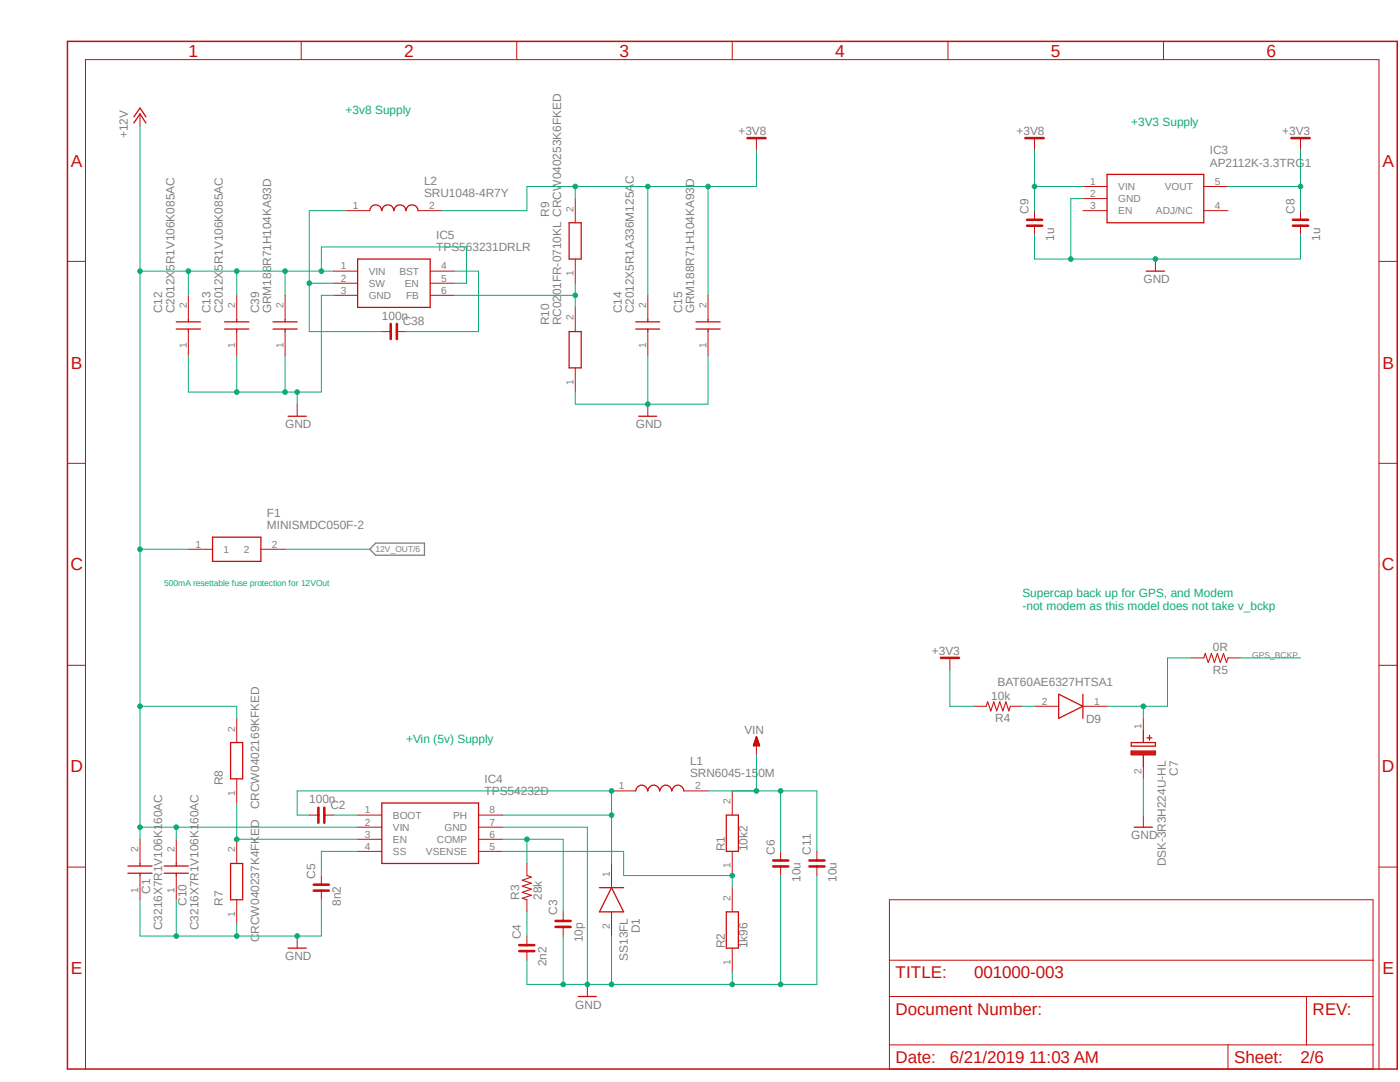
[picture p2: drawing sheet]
<svg xmlns="http://www.w3.org/2000/svg" width="279mm" height="216mm" viewBox="0 0 279 216" stroke-linecap="round" stroke-linejoin="round" font-family="sans-serif">
<path d="M13 8l266.2 205.9M279.2 8l-266.2 205.9" fill="none" stroke="#fff" stroke-width=".2"/>
<path d="M75 108.4h9.7v2.4h-9.7l-1.2-1.2z" fill="none" stroke="#808080" stroke-width=".25"/>
<path d="M13.5 8.3h265.3v205h-265.3z" fill="none" stroke="#c90d0c" stroke-width=".3"/>
<g fill="none" stroke="#c90d0c" stroke-width=".2">
<path d="M60.1 8.3v3.6M103.1 8.3v3.6M146.1 8.3v3.6M189.2 8.3v3.6M232.2 8.3v3.6M27.9 22.7v2.4M114.8 39.6v4.8M151 27.6v2.4M206.5 27.6v2.4M216.1 37.2h4.8M216.1 39.6h4.8M240.2 37.2h4.9"/>
<path d="M259.5 27.6v2.4M13.5 52.2h3.6M37.6 58.9v4.9M47.2 58.9v4.9M56.9 58.9v4.9M66.5 54.1h4.9M66.5 56.5h4.9M66.5 58.9h4.9M69 42h4.8M83.4 42h4.9M85.9 54.1h4.8M85.9 56.5h4.8"/>
<path d="M85.9 58.9h4.8M114.8 51.7v4.8M129.3 58.9v4.9M141.3 58.9v4.9M206.5 42v1.9M206.5 45v1.9M216.1 42h4.8M230.6 51.7v2.4M240.2 42h4.9M259.5 42v1.9M259.5 45v1.9M275.2 52.2h3.6"/>
<path d="M37.6 66.2v4.8M47.2 66.2v4.8M56.9 66.2v4.8M76.2 66.2h1.8M79.2 66.2h1.8M114.8 61.3v4.9M114.8 73.4v4.8M129.3 66.2v4.8M141.3 66.2v4.8M13.5 92.5h3.6M59.3 80.6v2.5M129.3 80.6v2.5"/>
<path d="M275.2 92.5h3.6M37.6 109.6h4.8M52.1 109.6h4.8M13.5 132.8h3.6M189.6 131.3v2.4M237.8 131.3h2.4M245.1 131.3h2.4M275.2 132.8h3.6M47.2 143.3v4.9M47.2 155.4v4.8M122 157.8h4.9M136.5 157.8h4.8"/>
<path d="M146.1 157.8v4.8M150.4 148.7h1.2M150.4 148.6h1.2M150.5 148.5h1M150.5 148.4h1M150.5 148.3h.9M150.6 148.2h.8M150.6 148.1h.7M150.6 148h.7M150.7 147.9h.6M150.7 147.8h.6M150.7 147.7h.6"/>
<path d="M150.7 147.7h.5M150.8 147.6h.4M150.8 147.5h.4M150.8 147.4h.3M150.9 147.3h.2M150.9 147.2h.1M150.9 147.1h.1M151 148.2v2.4M151 147l.6 1.8h-1.2zM151 147h.1M194.4 140.9h2.4M201.6 140.9h2.4"/>
<path d="M206.5 140.9h4.8M216.1 140.9h4.8M228.2 143.3v2.5M228.2 153v2.4M13.5 173h3.6M27.9 167.5v4.8M27.9 174.7v4.8M35.2 167.5v4.8M35.2 174.7v4.8M47.2 167.5v4.8M47.2 179.5v4.9M61.7 162.6h1.8"/>
<path d="M64.1 174.7v1.8M64.1 177.7v1.8M64.7 162.6h1.8M71.4 162.6h4.8M71.4 165.1h4.8M71.4 167.5h4.8M71.4 169.9h4.8M95.5 162.6h4.8M95.5 165.1h4.8M95.5 167.5h4.8M95.5 169.9h4.8M105.2 172.3v2.4"/>
<path d="M105.2 179.5v2.4M122 172.3v4.8M146.1 169.9v4.8M146.1 177.1v4.8M155.8 169.9v1.8M155.8 172.9v1.8M163 169.9v1.8M163 172.9v1.8M177.5 179.5h96.5v33.8h-96.5zM228.2 162.6v2.5M275.2 173h3.6M59.3 186.8v2.4"/>
<path d="M105.2 186.8v1.8M105.2 189.8v1.8M112.4 181.9v1.9M112.4 185v1.8M117.2 196.4v2.4M122 181.9v4.9M146.1 189.2v4.8M177.5 198.8h96.5M177.5 191.6h96.5M260.7 198.8v9.7M17.1 213.3v-201.4h258.1v201.4M177.5 208.5h96.5"/>
<path d="M245.1 208.5v4.8"/>
</g>
<g fill="none" stroke="#c90d0c" stroke-width=".25">
<path d="M26.7 24.6l1.2-1.9 1.2 1.9M26.7 23.3l1.2-1.8 1.2 1.8M220.9 34.8h19.3v9.6h-19.3zM71.4 51.7h14.5v9.6h-14.5zM73.8 42a1.21 1.21 0 0 1 1.2-1.1 1.21 1.21 0 0 1 1.2 1.1 1.21 1.21 0 0 1 1.2-1.1 1.21 1.21 0 0 1 1.2 1.1 1.21 1.21 0 0 1 1.2-1.1 1.21 1.21 0 0 1 1.2 1.1 1.21 1.21 0 0 1 1.2-1.1 1.21 1.21 0 0 1 1.2 1.1M113.6 44.4h2.4v7.3h-2.4zM228.8 54.1h3.6M35.2 65.7h4.8M35.2 64.2h4.8M37.6 63.8v.4M37.6 65.7v.5M44.8 65.7h4.9"/>
<path d="M44.8 64.2h4.9M47.2 63.8v.4M47.2 65.7v.5M54.5 65.7h4.8M54.5 64.2h4.8M56.9 63.8v.4M56.9 65.7v.5M113.6 66.2h2.4v7.2h-2.4zM126.9 65.7h4.8M126.9 64.2h4.8M129.3 63.8v.4M129.3 65.7v.5"/>
<path d="M138.9 65.7h4.8M138.9 64.2h4.8M141.3 63.8v.4M141.3 65.7v.5M57.5 83.1h3.6M127.5 83.1h3.6M42.4 107.2h9.7v4.8h-9.7zM211.3 138.5l4.8 2.4-4.8 2.4zM216.1 138.5v4.8M46 148.2h2.4v7.2h-2.4zM126.9 157.8a1.21 1.21 0 0 1 1.2-1.1 1.21 1.21 0 0 1 1.2 1.1 1.19 1.19 0 0 1 1.2-1.1 1.19 1.19 0 0 1 1.2 1.1 1.21 1.21 0 0 1 1.2-1.1 1.21 1.21 0 0 1 1.2 1.1 1.21 1.21 0 0 1 1.2-1.1 1.21 1.21 0 0 1 1.2 1.1M151 147l.6 1.8h-1.2z"/>
<path d="M225.8 148.2h4.8v.7h-4.8zM225.8 149.9h4.8v.7h-4.8zM225.8 150.4h4.8M225.8 150.2h4.8M225.8 150h4.8M228.2 145.8v2.4M228.2 150.6v2.4M228.9 147.2h1M229.4 146.7v1M25.5 174.2h4.9M25.5 172.8h4.9M27.9 172.3v.5"/>
<path d="M27.9 174.2v.5M32.8 174.2h4.8M32.8 172.8h4.8M35.2 172.3v.5M35.2 174.2v.5M46 172.3h2.4v7.2h-2.4zM76.2 160.2h19.3v12.1h-19.3zM119.6 177.1h4.9M122 177.1l2.5 4.8h-4.9zM144.9 162.6h2.5v7.3h-2.5zM226.4 165.1h3.6M57.5 189.2h3.6"/>
<path d="M115.4 198.8h3.6M144.9 181.9h2.5v7.3h-2.5z"/>
</g>
<g fill="none" stroke="#c90d0c" stroke-width=".51">
<path d="M149.2 27.6h3.6M204.6 27.6h3.7M257.7 27.6h3.7M205 43.9h3M205 45h3M258 43.9h3.1M258 45h3.1M78 64.6v3M79.2 64.6v3M187.8 131.3h3.6M62.6 176.5h3M62.6 177.7h3"/>
<path d="M63.5 161.2v3M64.7 161.2v3M154.3 171.7h3M154.3 172.9h3M161.5 171.7h3M161.5 172.9h3M103.6 188.6h3M103.6 189.8h3M110.9 183.8h3M110.9 185h3"/>
</g>
<path d="M240.2 131.3l.3-.9 .6 1.8 .7-1.8 .6 1.8 .6-1.8 .5 1.8 .7-1.8 .6 1.8 .3-.9M196.8 140.9l.3-.9 .6 1.9 .6-1.9 .6 1.9 .6-1.9 .7 1.9 .5-1.9 .6 1.9 .3-1M105.2 174.7l.8 .3-1.8 .6 1.8 .6-1.8 .6 1.8 .6-1.8 .7 1.8 .5-1.8 .6 1 .3" fill="none" stroke="#c90d0c" stroke-width=".21"/>
<path d="M27.9 25.1v142.4M27.9 165.1h43.5" fill="none" stroke="#0dab76" stroke-width=".2"/>
<circle cx="27.9" cy="165.1" r=".46" fill="#0dab76"/>
<g fill="none" stroke="#0dab76" stroke-width=".2">
<path d="M27.9 140.9h19.3v2.4"/>
<circle cx="27.9" cy="165.1" r=".46"/>
</g>
<circle cx="27.9" cy="140.9" r=".46" fill="#0dab76"/>
<g fill="none" stroke="#0dab76" stroke-width=".2">
<path d="M35.2 165.1v2.4"/>
<circle cx="27.9" cy="140.9" r=".46"/>
</g>
<circle cx="35.2" cy="165.1" r=".46" fill="#0dab76"/>
<g fill="none" stroke="#0dab76" stroke-width=".2">
<path d="M27.9 54.1h9.7"/>
<circle cx="35.2" cy="165.1" r=".46"/>
</g>
<circle cx="27.9" cy="54.1" r=".46" fill="#0dab76"/>
<g fill="none" stroke="#0dab76" stroke-width=".2">
<path d="M37.6 54.1h28.9M47.2 54.1v4.8"/>
<circle cx="27.9" cy="54.1" r=".46"/>
</g>
<circle cx="47.2" cy="54.1" r=".46" fill="#0dab76"/>
<g fill="none" stroke="#0dab76" stroke-width=".2">
<path d="M37.6 54.1v4.8"/>
<circle cx="47.2" cy="54.1" r=".46"/>
</g>
<circle cx="37.6" cy="54.1" r=".46" fill="#0dab76"/>
<g fill="none" stroke="#0dab76" stroke-width=".2">
<path d="M64.1 49.3v4.8"/>
<circle cx="37.6" cy="54.1" r=".46"/>
</g>
<circle cx="64.1" cy="54.1" r=".46" fill="#0dab76"/>
<g fill="none" stroke="#0dab76" stroke-width=".2">
<path d="M56.9 54.1v4.8M64.1 49.3h29v7.2h-2.4"/>
<circle cx="64.1" cy="54.1" r=".46"/>
</g>
<circle cx="56.9" cy="54.1" r=".46" fill="#0dab76"/>
<g fill="none" stroke="#0dab76" stroke-width=".2">
<path d="M27.9 109.6h9.7"/>
<circle cx="56.9" cy="54.1" r=".46"/>
</g>
<circle cx="27.9" cy="109.6" r=".46" fill="#0dab76"/>
<g fill="none" stroke="#0dab76" stroke-width=".2">
<path d="M27.9 179.5v7.3h36.2v-7.3"/>
<circle cx="27.9" cy="109.6" r=".46"/>
</g>
<circle cx="59.3" cy="186.8" r=".46" fill="#0dab76"/>
<g fill="none" stroke="#0dab76" stroke-width=".2">
<path d="M47.2 184.4v2.4"/>
<circle cx="59.3" cy="186.8" r=".46"/>
</g>
<circle cx="47.2" cy="186.8" r=".46" fill="#0dab76"/>
<g fill="none" stroke="#0dab76" stroke-width=".2">
<path d="M35.2 179.5v7.3"/>
<circle cx="47.2" cy="186.8" r=".46"/>
</g>
<circle cx="35.2" cy="186.8" r=".46" fill="#0dab76"/>
<g fill="none" stroke="#0dab76" stroke-width=".2">
<path d="M100.3 165.1h16.9v31.3"/>
<circle cx="35.2" cy="186.8" r=".46"/>
</g>
<circle cx="117.2" cy="196.4" r=".46" fill="#0dab76"/>
<g fill="none" stroke="#0dab76" stroke-width=".2">
<path d="M112.4 186.8v9.6M122 186.8v9.6h-16.8v-4.8"/>
<circle cx="117.2" cy="196.4" r=".46"/>
</g>
<circle cx="112.4" cy="196.4" r=".46" fill="#0dab76"/>
<g fill="none" stroke="#0dab76" stroke-width=".2">
<path d="M146.1 194v2.4h-24.1"/>
<circle cx="112.4" cy="196.4" r=".46"/>
</g>
<circle cx="122" cy="196.4" r=".46" fill="#0dab76"/>
<g fill="none" stroke="#0dab76" stroke-width=".2">
<path d="M155.8 174.7v21.7h-9.7"/>
<circle cx="122" cy="196.4" r=".46"/>
</g>
<circle cx="146.1" cy="196.4" r=".46" fill="#0dab76"/>
<g fill="none" stroke="#0dab76" stroke-width=".2">
<path d="M163 174.7v21.7h-7.2"/>
<circle cx="146.1" cy="196.4" r=".46"/>
</g>
<circle cx="155.8" cy="196.4" r=".46" fill="#0dab76"/>
<g fill="none" stroke="#0dab76" stroke-width=".2">
<path d="M259.5 46.9v4.8h-45.8M228.2 155.4v7.2"/>
<circle cx="155.8" cy="196.4" r=".46"/>
</g>
<circle cx="230.6" cy="51.7" r=".46" fill="#0dab76"/>
<g fill="none" stroke="#0dab76" stroke-width=".2">
<path d="M216.1 39.6h-2.4v12.1h-7.2v-4.8"/>
<circle cx="230.6" cy="51.7" r=".46"/>
</g>
<circle cx="213.7" cy="51.7" r=".46" fill="#0dab76"/>
<g fill="none" stroke="#0dab76" stroke-width=".2">
<path d="M37.6 71v7.2h21.7v2.4M47.2 71v7.2"/>
<circle cx="213.7" cy="51.7" r=".46"/>
</g>
<circle cx="47.2" cy="78.2" r=".46" fill="#0dab76"/>
<g fill="none" stroke="#0dab76" stroke-width=".2">
<path d="M66.5 58.9h-2.4v19.3h-4.8"/>
<circle cx="47.2" cy="78.2" r=".46"/>
</g>
<circle cx="59.3" cy="78.2" r=".46" fill="#0dab76"/>
<g fill="none" stroke="#0dab76" stroke-width=".2">
<path d="M56.9 71v7.2"/>
<circle cx="59.3" cy="78.2" r=".46"/>
</g>
<circle cx="56.9" cy="78.2" r=".46" fill="#0dab76"/>
<g fill="none" stroke="#0dab76" stroke-width=".2">
<path d="M129.3 71v9.6M141.3 71v9.6h-26.5v-2.4"/>
<circle cx="56.9" cy="78.2" r=".46"/>
</g>
<circle cx="129.3" cy="80.6" r=".46" fill="#0dab76"/>
<g fill="none" stroke="#0dab76" stroke-width=".2">
<path d="M61.7 162.6h-2.4v-4.8h62.7v4.8h-21.7M66.5 162.6h4.9"/>
<circle cx="129.3" cy="80.6" r=".46"/>
</g>
<circle cx="122" cy="157.8" r=".46" fill="#0dab76"/>
<g fill="none" stroke="#0dab76" stroke-width=".2">
<path d="M122 162.6v9.7"/>
<circle cx="122" cy="157.8" r=".46"/>
</g>
<circle cx="122" cy="162.6" r=".46" fill="#0dab76"/>
<g fill="none" stroke="#0dab76" stroke-width=".2">
<path d="M151 150.6v7.2h-9.7"/>
<circle cx="122" cy="162.6" r=".46"/>
</g>
<circle cx="151" cy="157.8" r=".46" fill="#0dab76"/>
<g fill="none" stroke="#0dab76" stroke-width=".2">
<path d="M151 157.8h12M155.8 157.8v12.1"/>
<circle cx="151" cy="157.8" r=".46"/>
</g>
<circle cx="155.8" cy="157.8" r=".46" fill="#0dab76"/>
<g fill="none" stroke="#0dab76" stroke-width=".2">
<path d="M163 157.8v12.1M100.3 167.5h12.1M105.2 167.5v4.8M105.2 181.9v4.9"/>
<circle cx="155.8" cy="157.8" r=".46"/>
</g>
<circle cx="105.2" cy="167.5" r=".46" fill="#0dab76"/>
<g fill="none" stroke="#0dab76" stroke-width=".2">
<path d="M71.4 169.9h-7.3v4.8M100.3 169.9h24.2v4.8h21.6v2.4M112.4 167.5v14.4"/>
<circle cx="105.2" cy="167.5" r=".46"/>
</g>
<circle cx="146.1" cy="174.7" r=".46" fill="#0dab76"/>
<g fill="none" stroke="#0dab76" stroke-width=".2">
<path d="M245.1 37.2h14.4M259.5 30v12M189.6 133.7v7.2h4.8"/>
<circle cx="146.1" cy="174.7" r=".46"/>
</g>
<circle cx="259.5" cy="37.2" r=".46" fill="#0dab76"/>
<g fill="none" stroke="#0dab76" stroke-width=".2">
<path d="M204 140.9h2.5M220.9 140.9h12.1M228.2 140.9v2.4"/>
<circle cx="259.5" cy="37.2" r=".46"/>
</g>
<circle cx="228.2" cy="140.9" r=".46" fill="#0dab76"/>
<g fill="none" stroke="#0dab76" stroke-width=".2">
<path d="M206.5 37.2h9.6M206.5 30v12M237.8 131.3h-4.8v9.6M247.5 131.3h12"/>
<circle cx="228.2" cy="140.9" r=".46"/>
</g>
<circle cx="206.5" cy="37.2" r=".46" fill="#0dab76"/>
<g fill="none" stroke="#0dab76" stroke-width=".2">
<path d="M114.8 39.6v-2.4h26.5v21.7M129.3 37.2v21.7"/>
<circle cx="206.5" cy="37.2" r=".46"/>
</g>
<circle cx="129.3" cy="37.2" r=".46" fill="#0dab76"/>
<g fill="none" stroke="#0dab76" stroke-width=".2">
<path d="M151 30v7.2h-9.7"/>
<circle cx="129.3" cy="37.2" r=".46"/>
</g>
<circle cx="141.3" cy="37.2" r=".46" fill="#0dab76"/>
<g fill="none" stroke="#0dab76" stroke-width=".2">
<path d="M114.8 37.2h-9.6v4.8h-16.9"/>
<circle cx="141.3" cy="37.2" r=".46"/>
</g>
<circle cx="114.8" cy="37.2" r=".46" fill="#0dab76"/>
<g fill="none" stroke="#0dab76" stroke-width=".2">
<path d="M47.2 160.2v7.3h24.2"/>
<circle cx="114.8" cy="37.2" r=".46"/>
</g>
<circle cx="47.2" cy="167.5" r=".46" fill="#0dab76"/>
<g fill="none" stroke="#0dab76" stroke-width=".2">
<path d="M114.8 56.5v4.8"/>
<circle cx="47.2" cy="167.5" r=".46"/>
</g>
<circle cx="114.8" cy="58.9" r=".46" fill="#0dab76"/>
<g fill="none" stroke="#0dab76" stroke-width=".2">
<path d="M61.7 56.5h4.8M69 42h-7.3v24.2h14.5M90.7 58.9h24.1"/>
<circle cx="114.8" cy="58.9" r=".46"/>
</g>
<circle cx="61.7" cy="56.5" r=".46" fill="#0dab76"/>
<g fill="none" stroke="#0dab76" stroke-width=".2">
<path d="M90.7 54.1h4.8v12.1h-14.5M56.9 109.6h16.9"/>
<circle cx="61.7" cy="56.5" r=".46"/>
</g>
<g font-size="3.5" fill="#c90d0c">
<text x="37.6" y="11.3">1</text>
<text x="80.6" y="11.3">2</text>
<text x="123.7" y="11.3">3</text>
<text x="166.7" y="11.3">4</text>
<text x="209.7" y="11.3">5</text>
<text x="252.7" y="11.3">6</text>
<text x="14.1" y="33.2">A</text>
<text x="275.9" y="33.2">A</text>
<text x="14.1" y="73.5">B</text>
<text x="275.9" y="73.5">B</text>
<text x="14.1" y="113.8">C</text>
<text x="275.8" y="113.8">C</text>
<text x="14.1" y="154.1">D</text>
<text x="275.8" y="154.1">D</text>
<text x="14.1" y="194.4">E</text>
<text x="275.9" y="194.4">E</text>
</g>
<g font-size="3.4" fill="#c90d0c">
<text x="178.7" y="195.2">TITLE:</text>
<text x="194.4" y="195.2">001000-003</text>
<text x="178.7" y="202.5">Document Number:</text>
<text x="262" y="202.5">REV:</text>
<text x="178.7" y="212.1">Date:</text>
<text x="189.6" y="212.1">6/21/2019 11:03 AM</text>
<text x="246.3" y="212.1">Sheet:</text>
<text x="259.5" y="212.1">2/6</text>
</g>
<g font-size="2.4" fill="#0dab76">
<text x="69" y="22.7">+3v8 Supply</text>
<text x="225.8" y="25.1">+3V3 Supply</text>
<text x="204" y="119.1">Supercap back up for GPS, and Modem</text>
<text x="204" y="121.7">-not modem as this model does not take v_bckp</text>
<text x="81" y="148.2">+Vin (5v) Supply</text>
</g>
<g font-size="2.4" fill="#808080">
<text x="25.5" y="27.6" transform="rotate(-90 25.5 27.6)">+12V</text>
<text x="147.4" y="27">+3V8</text>
<text x="202.9" y="27">+3V8</text>
<text x="255.9" y="27">+3V3</text>
<text x="241.5" y="33.2">AP2112K-3.3TRG1</text>
<text x="241.5" y="30.8">IC3</text>
<text x="84.6" y="39.2">SRU1048-4R7Y</text>
<text x="84.6" y="36.9">L2</text>
<text x="87" y="47.7">IC5</text>
<text x="109.6" y="43.2" transform="rotate(-90 109.6 43.2)">R9</text>
<text x="205.3" y="42.6" transform="rotate(-90 205.3 42.6)">C9</text>
<text x="258.3" y="42.6" transform="rotate(-90 258.3 42.6)">C8</text>
<text x="87" y="50.1">TPS563231DRLR</text>
<text x="210.4" y="48" transform="rotate(-90 210.4 48)">1u</text>
<text x="263.5" y="48" transform="rotate(-90 263.5 48)">1u</text>
<text x="228.2" y="56.5">GND</text>
<text x="32.4" y="62.5" transform="rotate(-90 32.4 62.5)">C12</text>
<text x="34.8" y="62.5" transform="rotate(-90 34.8 62.5)">C2012X5R1V106K085AC</text>
<text x="42" y="62.5" transform="rotate(-90 42 62.5)">C13</text>
<text x="44.5" y="62.5" transform="rotate(-90 44.5 62.5)">C2012X5R1V106K085AC</text>
<text x="51.7" y="62.5" transform="rotate(-90 51.7 62.5)">C39</text>
<text x="54.1" y="62.5" transform="rotate(-90 54.1 62.5)">GRM188R71H104KA93D</text>
<text x="76.2" y="63.8">100n</text>
<text x="80.4" y="64.9">C38</text>
<text x="109.6" y="64.9" transform="rotate(-90 109.6 64.9)">R10</text>
<text x="112" y="64.9" transform="rotate(-90 112 64.9)">RC0201FR-0710KL CRCW040253K6FKED</text>
<text x="124.1" y="62.5" transform="rotate(-90 124.1 62.5)">C14</text>
<text x="126.5" y="62.5" transform="rotate(-90 126.5 62.5)">C2012X5R1A336M125AC</text>
<text x="136.1" y="62.5" transform="rotate(-90 136.1 62.5)">C15</text>
<text x="138.6" y="62.5" transform="rotate(-90 138.6 62.5)">GRM188R71H104KA93D</text>
<text x="56.9" y="85.5">GND</text>
<text x="126.9" y="85.5">GND</text>
<text x="53.3" y="105.6">MINISMDC050F-2</text>
<text x="53.3" y="103.2">F1</text>
<text x="186" y="130.7">+3V3</text>
<text x="242.1" y="130">0R</text>
<text x="199.1" y="136.9">BAT60AE6327HTSA1</text>
<text x="242.1" y="134.5">R5</text>
<text x="197.8" y="139.6">10k</text>
<text x="148.5" y="146.4">VIN</text>
<text x="198.6" y="144.1">R4</text>
<text x="216.7" y="144.2">D9</text>
<text x="137.7" y="155.1">SRN6045-150M</text>
<text x="137.7" y="152.7">L1</text>
<text x="235.1" y="154.8" transform="rotate(-90 235.1 154.8)">C7</text>
<text x="44.5" y="156.6" transform="rotate(-90 44.5 156.6)">R8</text>
<text x="51.7" y="161.5" transform="rotate(-90 51.7 161.5)">CRCW0402169KFKED</text>
<text x="61.7" y="160.2">100n</text>
<text x="66" y="161.5">C2</text>
<text x="96.7" y="158.7">TPS54232D</text>
<text x="96.7" y="156.3">IC4</text>
<text x="225.8" y="167.5">GND</text>
<text x="144.7" y="169.9" transform="rotate(-90 144.7 169.9)">R1</text>
<text x="149.2" y="169.9" transform="rotate(-90 149.2 169.9)">10k2</text>
<text x="154.6" y="170.5" transform="rotate(-90 154.6 170.5)">C6</text>
<text x="161.8" y="170.5" transform="rotate(-90 161.8 170.5)">C11</text>
<text x="232.7" y="172.9" transform="rotate(-90 232.7 172.9)">DSK-3R3H224U-HL</text>
<text x="30" y="178.4" transform="rotate(-90 30 178.4)">C1</text>
<text x="62.9" y="175.3" transform="rotate(-90 62.9 175.3)">C5</text>
<text x="103.6" y="179.5" transform="rotate(-90 103.6 179.5)">R3</text>
<text x="108.2" y="179.5" transform="rotate(-90 108.2 179.5)">28k</text>
<text x="159.7" y="175.9" transform="rotate(-90 159.7 175.9)">10u</text>
<text x="167" y="175.9" transform="rotate(-90 167 175.9)">10u</text>
<text x="32.4" y="185.6" transform="rotate(-90 32.4 185.6)">C3216X7R1V106K160AC</text>
<text x="37.2" y="180.8" transform="rotate(-90 37.2 180.8)">C10</text>
<text x="39.6" y="185.6" transform="rotate(-90 39.6 185.6)">C3216X7R1V106K160AC</text>
<text x="44.5" y="180.8" transform="rotate(-90 44.5 180.8)">R7</text>
<text x="68" y="180.8" transform="rotate(-90 68 180.8)">8n2</text>
<text x="111.2" y="182.5" transform="rotate(-90 111.2 182.5)">C3</text>
<text x="51.7" y="188" transform="rotate(-90 51.7 188)">CRCW040237K4FKED</text>
<text x="56.9" y="191.6">GND</text>
<text x="103.9" y="187.4" transform="rotate(-90 103.9 187.4)">C4</text>
<text x="116.3" y="188" transform="rotate(-90 116.3 188)">10p</text>
<text x="125.3" y="191.7" transform="rotate(-90 125.3 191.7)">SS13FL</text>
<text x="127.7" y="186.2" transform="rotate(-90 127.7 186.2)">D1</text>
<text x="144.7" y="189.2" transform="rotate(-90 144.7 189.2)">R2</text>
<text x="149.2" y="189.2" transform="rotate(-90 149.2 189.2)">1k96</text>
<text x="109.1" y="192.8" transform="rotate(-90 109.1 192.8)">2n2</text>
<text x="114.8" y="201.3">GND</text>
</g>
<g font-size="2" fill="#808080">
<text x="70.4" y="41.7">1</text>
<text x="85.6" y="41.7">2</text>
<text x="217.6" y="36.9">1</text>
<text x="217.6" y="39.3">2</text>
<text x="217.6" y="41.7">3</text>
<text x="223.2" y="37.9">VIN</text>
<text x="223.2" y="40.3">GND</text>
<text x="232.5" y="37.9">VOUT</text>
<text x="242.4" y="41.7">4</text>
<text x="242.4" y="36.9">5</text>
<text x="114.5" y="42.3" transform="rotate(-90 114.5 42.3)">2</text>
<text x="223.2" y="42.8">EN</text>
<text x="230.7" y="42.8">ADJ/NC</text>
<text x="68" y="53.8">1</text>
<text x="88.1" y="53.8">4</text>
<text x="68" y="56.2">2</text>
<text x="68" y="58.6">3</text>
<text x="73.6" y="54.8">VIN</text>
<text x="73.6" y="57.2">SW</text>
<text x="73.6" y="59.6">GND</text>
<text x="79.7" y="54.8">BST</text>
<text x="80.8" y="57.2">EN</text>
<text x="81" y="59.6">FB</text>
<text x="88.1" y="56.2">5</text>
<text x="88.1" y="58.6">6</text>
<text x="114.5" y="55" transform="rotate(-90 114.5 55)">1</text>
<text x="37.3" y="61.5" transform="rotate(-90 37.3 61.5)">2</text>
<text x="46.9" y="61.5" transform="rotate(-90 46.9 61.5)">2</text>
<text x="56.6" y="61.5" transform="rotate(-90 56.6 61.5)">2</text>
<text x="114.5" y="63.9" transform="rotate(-90 114.5 63.9)">2</text>
<text x="129" y="61.5" transform="rotate(-90 129 61.5)">2</text>
<text x="141" y="61.5" transform="rotate(-90 141 61.5)">2</text>
<text x="37.3" y="69.5" transform="rotate(-90 37.3 69.5)">1</text>
<text x="46.9" y="69.5" transform="rotate(-90 46.9 69.5)">1</text>
<text x="56.6" y="69.5" transform="rotate(-90 56.6 69.5)">1</text>
<text x="129" y="69.5" transform="rotate(-90 129 69.5)">1</text>
<text x="141" y="69.5" transform="rotate(-90 141 69.5)">1</text>
<text x="114.5" y="76.8" transform="rotate(-90 114.5 76.8)">1</text>
<text x="39" y="109.3">1</text>
<text x="44.6" y="110.3">1</text>
<text x="48.7" y="110.3">2</text>
<text x="54.3" y="109.3">2</text>
<text x="207.9" y="140.6">2</text>
<text x="218.4" y="140.6">1</text>
<text x="46.9" y="146" transform="rotate(-90 46.9 146)">2</text>
<text x="227.8" y="145.4" transform="rotate(-90 227.8 145.4)">1</text>
<text x="227.8" y="154.5" transform="rotate(-90 227.8 154.5)">2</text>
<text x="46.9" y="158.8" transform="rotate(-90 46.9 158.8)">1</text>
<text x="123.5" y="157.5">1</text>
<text x="138.7" y="157.5">2</text>
<text x="145.8" y="160.5" transform="rotate(-90 145.8 160.5)">2</text>
<text x="72.8" y="162.3">1</text>
<text x="72.8" y="164.7">2</text>
<text x="72.8" y="167.1">3</text>
<text x="78.4" y="163.4">BOOT</text>
<text x="78.4" y="165.8">VIN</text>
<text x="88.7" y="165.8">GND</text>
<text x="90.4" y="163.4">PH</text>
<text x="97.7" y="162.3">8</text>
<text x="97.7" y="164.7">7</text>
<text x="97.7" y="167.1">6</text>
<text x="27.6" y="170.1" transform="rotate(-90 27.6 170.1)">2</text>
<text x="34.8" y="170.1" transform="rotate(-90 34.8 170.1)">2</text>
<text x="46.9" y="170.1" transform="rotate(-90 46.9 170.1)">2</text>
<text x="72.8" y="169.5">4</text>
<text x="78.4" y="168.2">EN</text>
<text x="78.4" y="170.6">SS</text>
<text x="85" y="170.6">VSENSE</text>
<text x="87.2" y="168.2">COMP</text>
<text x="97.7" y="169.5">5</text>
<text x="145.8" y="173.3" transform="rotate(-90 145.8 173.3)">1</text>
<text x="27.6" y="178.1" transform="rotate(-90 27.6 178.1)">1</text>
<text x="34.8" y="178.1" transform="rotate(-90 34.8 178.1)">1</text>
<text x="121.7" y="174.9" transform="rotate(-90 121.7 174.9)">1</text>
<text x="145.8" y="179.8" transform="rotate(-90 145.8 179.8)">2</text>
<text x="46.9" y="182.9" transform="rotate(-90 46.9 182.9)">1</text>
<text x="121.7" y="185.3" transform="rotate(-90 121.7 185.3)">2</text>
<text x="145.8" y="192.6" transform="rotate(-90 145.8 192.6)">1</text>
</g>
<g font-size="1.7" fill="#808080">
<text x="75" y="110.2">12V_OUT/6</text>
<text x="249.9" y="131.3">GPS_BCKP</text>
</g>
<text font-size="1.7" fill="#0dab76" x="32.8" y="116.8">500mA resettable fuse protection for 12VOut</text>
</svg>
